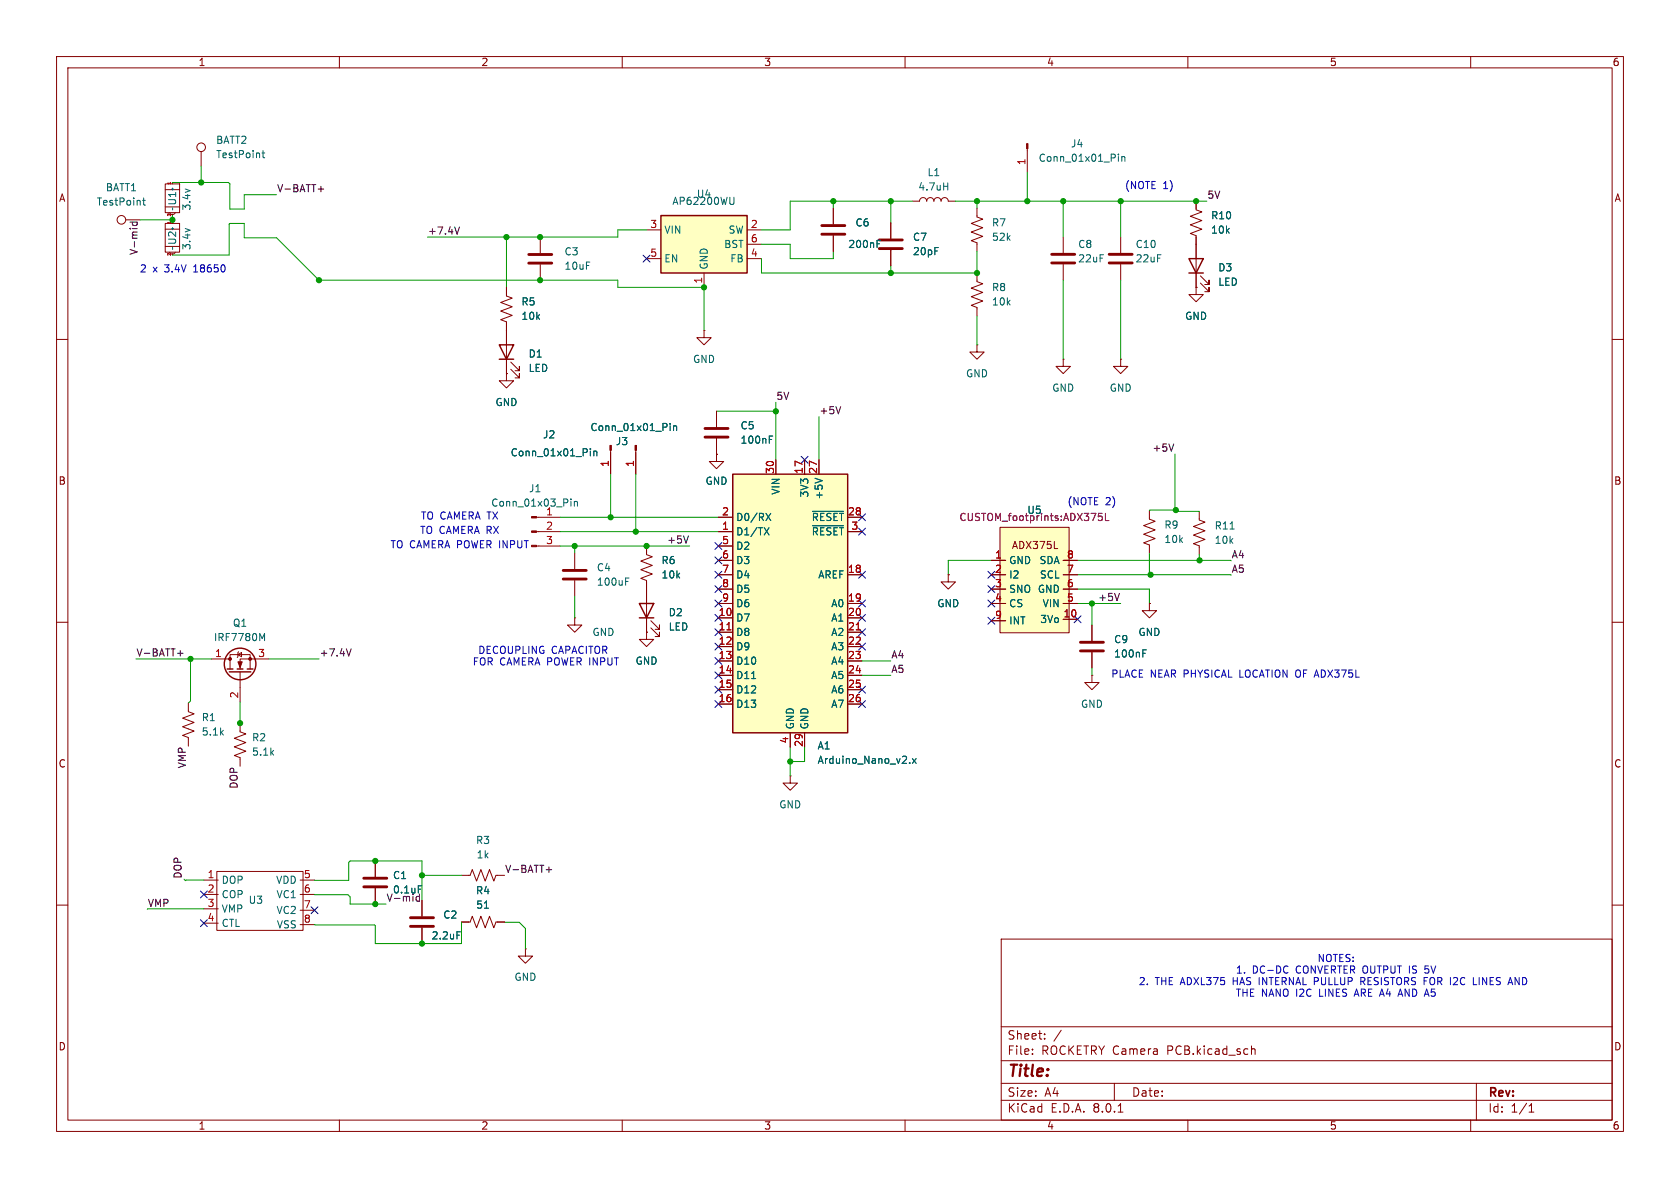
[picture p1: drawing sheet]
<svg xmlns="http://www.w3.org/2000/svg" width="297mm" height="210mm" viewBox="0 0 297 210" stroke-linecap="round" stroke-linejoin="round" font-family="sans-serif">
<g fill="none" stroke="#840000" stroke-width=".18">
<path d="M10 10h277v190h-277zM12 12h273v186h-273zM60 10v2M110 10v2M160 10v2M210 10v2M260 10v2M211.5 35.6v1.5l1 .4-2.1 .7 2.1 .8-2.1 .8 2.1 .7-2.1 .8 1.1 .4v9.1M10 60h2M188 41.9v2.8M188 46.7v2.8M211.5 50.8v1.3h1.2l-1.2 1.2-1.3-1.2h1.3"/>
<path d="M211.5 50.8h.1M212.2 50l1.5 1.6v-.8v.8h-.7M212.2 48.8l1.5 1.5v-.8v.8h-.7M285 60h2M10 110h2M285 110h2M10 160h2M66.3 152.2v2.8M66.3 157v2.8M285 160h2M177 166h108v32h-108zM60 198v2"/>
<path d="M110 198v2M160 198v2M177 194.5h108M177 191.5h108M177 187.5h108M177 181.5h108M182.5 186.3v.1M182.5 185.5v.1M184.7 183.6v.1M184.7 182.8v.1M187.6 182.1l-1.3 2M197 191.5v3"/>
<path d="M197.7 196.6h.8M210 198v2M221.2 184.9v1.5M221.2 185.5l.3-.1 .3 .1 .1 .9M260 198v2M261 191.5v6.5M270.3 196.6h.9M270.3 195.5l.4-.4v1.5"/>
</g>
<path d="M185.9 46.5h4.1M185.9 45h4.1M64.3 156.8h4.1M64.3 155.2h4.1" fill="none" stroke="#840000" stroke-width=".51"/>
<path d="M74 156.6h.6" fill="none" stroke="#006464" stroke-width=".18"/>
<path d="M210.2 45.7h2.5l-1.2 2.6zM210.2 48.3h2.5" fill="none" stroke="#840000" stroke-width=".25"/>
<path d="M176.8 93.2h12.2v18.7h-12.2z" fill="#ffffc2"/>
<g fill="none" stroke="#840000" stroke-width=".18">
<path d="M147.3 36.8v2.8M157.5 39.4v2.8M161.3 35.6h1.3a.64 .64 0 0 1 .6-.7 .64 .64 0 0 1 .6 .7 .64 .64 0 0 1 .7-.7 .64 .64 0 0 1 .6 .7 .64 .64 0 0 1 .6-.7 .64 .64 0 0 1 .7 .7 .64 .64 0 0 1 .6-.7 .64 .64 0 0 1 .6 .7h1.3M147.3 41.7v2.8M157.5 44.2v2.8M172.7 48.3v1.5l1 .4-2 .7 2 .8-2 .8 2 .7-2 .8 1 .4v1.5M107.9 79.6v4.2M112.4 79.6v4.2M126.7 72.7v2.8M126.7 77.5v2.8M172.7 61v1.2h1.3l-1.3 1.3-1.3-1.3h1.3M172.7 61h.1"/>
<path d="M188 63.5v1.3h1.2l-1.2 1.2-1.3-1.2h1.3M188 63.5h.1M198.1 63.5v1.3h1.3l-1.3 1.2-1.3-1.2h1.3M198.1 63.5h.1M94.8 96.5h4.3M94.8 94h4.3M94.8 91.4h4.3M126.7 80.3v1.3h1.2l-1.2 1.3-1.3-1.3h1.3M126.7 80.3h.1M175.3 99.1h2.5M176.8 93.2h12.2v18.7h-12.2zM186.4 97h.6"/>
<path d="M188 99.1h2.5M203.2 90.2v1.6l1 .4-2 .7 2 .8-2 .7 2 .8-2 .8 1 .3v1.6M212 90.4v1.5l1 .4-2 .8 2 .7-2 .8 2 .8-2 .7 1 .4v1.5M101.6 109.2v1.3h1.3l-1.3 1.3-1.3-1.3h1.3M101.6 109.2h.1M167.6 101.6v1.3h1.3l-1.3 1.2-1.2-1.2h1.2M167.6 101.6h.1M175.3 101.6h2.5M175.3 104.1h2.5M175.3 106.7h2.5M175.3 109.7h2.5M188 101.6h2.5"/>
<path d="M188 104.1h2.5M188 106.7h2.5M188 109.5h2.5M193 110.5v2.8M193 115.3v2.8M203.2 106.7v1.3h1.3l-1.3 1.2-1.3-1.2h1.3M203.2 106.7h.1M139.7 137.2v1.2h1.3l-1.3 1.3-1.3-1.3h1.3M139.7 137.2h.1M74.6 159.2v2.8M81.6 154.7h1.5l.4-1 .8 2.1 .7-2.1 .8 2.1 .7-2.1 .8 2.1 .4-1.1h1.5M74.6 164v2.8"/>
<path d="M81.6 163h1.5l.4-1 .8 2 .7-2 .8 2 .7-2 .8 2 .4-1h1.5M92.9 167.7v1.3h1.3l-1.3 1.3-1.3-1.3h1.3M92.9 167.7h.1"/>
</g>
<path d="M194.8 90.7h-.6v.7l.1-.2 .5 .1 .1 .2-.1 .4-.2 .1-.4-.1M195.4 90.7v1.3h.6" fill="none" stroke="#840084" stroke-width=".18"/>
<g fill="#840000" stroke="#840000" stroke-width=".18">
<path d="M112.3 78.7h.2v.9h-.2z"/>
<path d="M94 96.4h.8v.2h-.8z"/>
<path d="M94 93.9h.8v.2h-.8z"/>
<path d="M94 91.3h.8v.3h-.8z"/>
<path d="M107.8 78.7h.3v.9h-.3z"/>
</g>
<g fill="none" stroke="#006464" stroke-width=".18">
<path d="M166.8 32.9h.7M167.5 32.3v1.3M155.1 43.1h.4M155.1 42.5h.6M104.4 79.3v.1M104.4 79.7v.9M105 79.7v.9M105 79.9l.2-.2 .3 .1v.8M118.5 74.8v.2M118.5 75.3v.8M119.1 75.3v.8M119.1 75.4l.2-.1h.3v.8"/>
<path d="M136 77.7h.4M136 77.1h.6M100.9 88.2v.1M100.9 88.6v.9M101.5 88.6v.9M101.5 88.8l.2-.2 .3 .1 .1 .8M217.5 93.5h.7M202 115.5h.5M202 114.9h.6M80.8 164.7h.6M85.6 160.5h.8"/>
</g>
<path d="M145.3 39.9h4.1M145.3 41.4h4.1M155.4 43.9h4.1M155.4 42.4h4.1M124.6 75.7h4.1M124.6 77.3h4.1M191 115.1h4.1M191 113.5h4.1M72.6 163.8h4M72.6 162.2h4" fill="none" stroke="#840000" stroke-width=".51"/>
<path d="M116.8 38.1h15.3v10.2h-15.3z" fill="#ffffc2"/>
<path d="M116.8 38.1h15.3v10.2h-15.3z" fill="none" stroke="#840000" stroke-width=".25"/>
<g fill="none" stroke="#840000" stroke-width=".18">
<path d="M35.6 26.8v2.5M181.6 26.3v4.2M89.5 50.8v1.5l1.1 .4-2.1 .8 2.1 .7-2.1 .8 2.1 .8-2.1 .7 1 .4v1.5M114.3 40.6h2.5M114.3 45.7h2.5M124.5 58.4v1.3h1.2l-1.2 1.3-1.3-1.3h1.3M124.5 58.4h.1M124.5 48.3v2.5M132.1 40.6h2.5M132.1 45.7h2.5M132.1 43.2h2.5M89.5 66v1.3h1.3l-1.3 1.3-1.2-1.3h1.2"/>
<path d="M89.5 66h.1M114.3 96.5v1.5l1 .4-2 .8 2 .7-2 .8 2 .8-2 .7 1 .4v1.5"/>
<circle cx="35.6" cy="26" r=".76"/>
</g>
<path d="M46.3 27h.5M46.5 26.6v1.1l.3 .2M129.8 34.9v1l-.2 .2h-.3M197.7 27.2v.2M197.7 27.7v.8M198.3 27.7v.8M198.3 27.8l.2-.1h.3l.1 .8" fill="none" stroke="#006464" stroke-width=".18"/>
<path d="M181.5 25.4h.2v.9h-.2z" fill="#840000" stroke="#840000" stroke-width=".18"/>
<path d="M129.5 83.8h20.4v45.7h-20.4z" fill="#ffffc2"/>
<g fill="none" stroke="#840000" stroke-width=".25">
<path d="M88.3 61h2.5l-1.3 2.5zM88.3 63.5h2.5M129.5 83.8h20.4v45.7h-20.4zM40.2 118.3h1M40.5 118.8h3.8M41.9 118.3h1.1M43.7 118.3h1M113 106.7h2.6l-1.3 2.5zM113 109.2h2.6"/>
<circle cx="42.4" cy="117.4" r="2.79"/>
</g>
<g fill="none" stroke="#840000" stroke-width=".18">
<path d="M22.2 38.9h2.6M29.2 32.5h2.5v5.1h-2.5zM29.2 39.5h2.5v5.1h-2.5zM29.2 33.5h2.5M29.2 36.6h2.5M30 37.6l.5 .3 .3-.1 .2-.2M30.5 32.3v.2M30.5 37.8v.3M30.5 39.2v.3M147.3 36.8v2.8M157.5 39.4v2.8M172.7 36.8v1.6l1 .3-2 .8 2 .8-2 .7 2 .8-2 .7 1 .4v1.6"/>
<path d="M211.5 35.6v1.2M29.2 40.5h2.5M29.2 43.6h2.5M30 44.6l.5 .3 .3-.1 .2-.2M30.5 44.8v.3M89.5 50.8v1.3M89.5 57.2v8.8M95.5 41.9v2.8M95.5 46.8v2.8M147.3 41.7v2.8M157.5 44.2v2.8M198.1 41.9v2.8"/>
<path d="M198.1 46.7v2.8M211.5 50.8h.1M211.5 41.9v3.8M211.5 48.3v2.5M89.5 66h.1M90.3 65.3l1.5 1.5v-.8v.8h-.7M90.3 64l1.5 1.5v-.7v.7h-.7M126.7 72.7v2.8M126.7 77.5v2.8M101.6 97.8v2.8M107.9 80v3.8M112.4 80v3.8"/>
<path d="M114.3 96.5v1.3M126.7 80.3h.1M127 94h2.5M127 91.4h2.5M127 96.5h2.5M127 99.1h2.5M137.2 81.3v2.5M142.2 81.3v2.5M144.8 81.3v2.5M149.9 94h2.5M149.9 91.4h2.5M175.3 99.1h2.5"/>
<path d="M188 99.1h2.5M37.4 116.5h3.3M40.7 118.3v-2.6h3.5v2.6M42.1 115.7l.6-.4v.8zM42.2 115.2l-.1 .1v.8l-.2 .1M42.4 118.8v5.3M47.5 116.5h-5.1v1.8M101.6 102.6v2.8M114.3 111.8v1.2h1.3l-1.3 1.3-1.3-1.3h1.3M114.3 111.8h.1M114.3 102.9v8.9M115.1 111l1.5 1.5v-.7v.7h-.8"/>
<path d="M115.1 109.7l1.5 1.6v-.8v.8h-.8M127 109.2h2.5M127 111.8h2.5M127 114.3h2.5M127 116.8h2.5M127 119.4h2.5M127 101.6h2.5M127 106.7h2.5M127 104.1h2.5M149.9 109.2h2.5M149.9 111.8h2.5M149.9 114.3h2.5"/>
<path d="M149.9 116.8h2.5M149.9 119.4h2.5M149.9 101.6h2.5M149.9 106.7h2.5M167.6 101.6h.1M175.3 101.6h2.5M175.3 106.7h2.5M175.3 104.1h2.5M175.3 109.7h2.5M188 101.6h2.5M188 106.7h2.5M188 104.1h2.5"/>
<path d="M188 109.5h2.5M193 119.4v1.3h1.3l-1.3 1.2-1.2-1.2h1.2M193 119.4h.1M193 110.5v2.8M193 115.3v2.8M203.2 106.7h.1M33.3 124.3v1.5l1 .4-2 .7 2 .8-2 .8 2 .7-2 .8 1 .4v1.5M42.4 127.8v1.6l1.1 .3-2.1 .8 2.1 .8-2.1 .7 2.1 .8-2.1 .8 1 .3v1.6M127 121.9h2.5M127 124.5h2.5M139.7 129.5v2.6M142.2 129.5v2.6"/>
<path d="M149.9 121.9h2.5M149.9 124.5h2.5M36 155.6h2.6M36 158.1h2.6M38.3 154.1h15.3v10.4h-15.3zM53.1 155.6h2.5M53.1 158.1h2.5M66.3 152.2v2.8M66.3 157v2.8M74.6 159.2v2.8M36 160.7h2.6M36 163.2h2.6"/>
<path d="M53.1 160.9h2.5M53.1 163.4h2.5M74.6 164v2.8M81.6 163h1.3M87.9 163h1.3"/>
<circle cx="21.5" cy="38.9" r=".76"/>
</g>
<g fill="none" stroke="#006464" stroke-width=".18">
<path d="M25.2 35.4h.5M25.4 35v1.1l.3 .2M30.3 33.4h.4M30.5 33.2v.4M30.5 36.7v.4M30.3 40.4h.4M30.5 40.2v.4M30.5 43.7v.4M155.1 43.1h.4M155.1 42.5h.6M104.4 79.3v.1M104.4 79.7v.9"/>
<path d="M105 79.7v.9M105 79.9l.2-.2 .3 .1v.8M118.5 74.8v.2M118.5 75.3v.8M119.1 75.3v.8M119.1 75.4l.2-.1h.3v.8M136 77.7h.4M136 77.1h.6M135.1 93.3l.9 1.3M135.4 90.7l.9 1.3M136 93.3l-.9 1.3M136.3 90.7l-.9 1.3"/>
<path d="M143.6 90.4h5.5M143.6 92.9h5.5M144.1 84.5l1.3 .5M46.3 112.9l.5-.9v1.3M110.6 102.8h.4M110.6 102.2h.6M132.9 120h.7M202 115.5h.5M202 114.9h.6M160.8 134.8v.1M161.3 134.1l.7 .8M162 134.1l-.7 .8"/>
<path d="M74 156.6h.6M80.8 164.7h.6M85.6 160.5h.8"/>
</g>
<path d="M30.2 32.2v.3M30.2 39.2v.3M128.5 111.3h.7M151.4 111.3h.7" fill="none" stroke="#a90000" stroke-width=".18"/>
<path d="M93.5 46.5h4M93.5 45h4M196.1 46.5h4.1M196.1 45h4.1M99.6 102.4h4M99.6 100.8h4" fill="none" stroke="#840000" stroke-width=".51"/>
<g fill="#840000" stroke="#840000" stroke-width=".18">
<path d="M42.1 117h.7l-.4 1z"/>
<circle cx="44.2" cy="116.5" r=".25"/>
<circle cx="40.7" cy="116.5" r=".25"/>
</g>
<g fill="none" stroke="#0f0f0f" stroke-width=".18">
<path d="M23 39.3h1.3M23.5 39.3l-.1 .3 .2 .3 .6-.2v-.4M56.3 33.4h.9M81.2 40.1l-.4 1.3M148.6 71.9l-.4 1.2M207.5 78.5l-.4 1.3M121.7 94.7l-.4 1.3M31.4 115.5h1M62.1 114.7l-.4 1.3M197.9 104.9l-.4 1.3M73.6 158.7l.1 .5h.5M74.2 158v1.3"/>
<path d="M96.6 153.7h.9"/>
</g>
<path d="M227.5 170.8l.2 .1M227.7 171.9l-.2 .1M240.6 172.8v1.3M240.6 173.5h.5M240.9 173.5l.4 .6M247.3 175.8h.6M247.6 174.8l-.5 1.3M251.9 171.9l.2 .1M252.5 170.8h-.6v.6l.2-.2M260.5 174.1h.6" fill="none" stroke="#0000c2" stroke-width=".18"/>
<g fill="none" stroke="#009600" stroke-width=".18">
<path d="M24.8 38.9h5.7M30.5 38.1v1.1M30.5 32.3h9.9l.2 .2v4.5h2.6v-2.6h5.7M35.6 29.3v3M35.6 32.3h.1M147.3 35.6v1.2M157.5 35.6v3.8M161.3 35.6h-21.6v5h-5.1M168.9 35.6h44.5M172.7 35.6v1.2M181.6 30.5v5.1M188 35.6v6.3"/>
<path d="M198.1 35.6v6.3M30.5 45.1h10v-5.5l.1-.1h2.6v2.5h5.7l7.5 7.5M56.4 49.5h52.8v1.3h15.3v7.6M89.5 41.9v8.9M95.5 41.9h.1M95.5 49.5v.1M114.3 40.6h-5.1v1.3h-33.6M134.6 43.2h5.1v2.5h7.6v-1.2M157.5 47v1.3M172.7 44.5v3.8h-38.1v-2.6M172.7 55.9v5.1M188 49.5v14"/>
<path d="M198.1 49.5v14M126.7 72.7h10.4M137.1 72.7h.1M137.2 71.1v10.2M144.8 73.7v7.6M99.1 91.4h27.9M99.1 94h27.9M99.1 96.5h22.8M101.6 96.5v1.3M107.9 83.8v7.6M112.4 83.8v10.2M175.3 99.1h-7.7v2.5"/>
<path d="M190.5 99.1h27.1M203.2 97.9v3.5l.2 .2M207.7 80.3v9.7l.4 .4h3.9M207.9 90.2h-4.7M212 98l.1 1.1M24 116.5h13.4M33.7 116.5v7.4l-.4 .4M47.5 116.5h8.9M101.6 105.4v3.8M152.4 119.4h5.1M152.4 116.8h5.1M190.5 106.7h7.6"/>
<path d="M190.5 104.1h12.7v2.6M190.5 101.6h27.1M193 106.7v3.8M193 118.1v1.3M42.4 124.1v3.8M139.7 132.1v5.1M142.2 132.1v2.5h-2.5M36 155.6h-3.1l-.1 .1M55.6 155.6h6v-3.1l.3-.3h12.7v7M55.6 158.1l5.9 .1 .4 .3v1.3h6.3M74.6 154.7h7M26.1 160.7h9.9"/>
<path d="M81.6 163v3.8h-15.3v-3.2l-.1-.1-10.6-.1M89.2 163h2.6l1.1 1.1v3.6"/>
</g>
<g fill="none" stroke="#000084" stroke-width=".18">
<path d="M113.7 45.1l1.2 1.2M114.9 45.1l-1.2 1.2M126.4 98.5l1.2 1.2M126.4 95.9l1.2 1.2M127.6 95.9l-1.2 1.2M127.6 98.5l-1.2 1.2M141.6 80.7l1.2 1.2M142.8 80.7l-1.2 1.2M151.8 90.8l1.2 1.2M151.8 93.4l1.2 1.2M153 90.8l-1.2 1.2M153 93.4l-1.2 1.2"/>
<path d="M126.4 108.6l1.2 1.2M126.4 116.2l1.2 1.2M126.4 118.8l1.2 1.2M126.4 106.1l1.2 1.2M126.4 101l1.2 1.2M126.4 113.7l1.2 1.2M126.4 111.2l1.2 1.2M126.4 103.5l1.2 1.2M127.6 108.6l-1.2 1.2M127.6 116.2l-1.2 1.2M127.6 118.8l-1.2 1.2M127.6 106.1l-1.2 1.2"/>
<path d="M127.6 101l-1.2 1.2M127.6 113.7l-1.2 1.2M127.6 111.2l-1.2 1.2M127.6 103.5l-1.2 1.2M151.8 101l1.2 1.2M151.8 113.7l1.2 1.2M151.8 106.1l1.2 1.2M151.8 108.6l1.2 1.2M151.8 111.2l1.2 1.2M153 101l-1.2 1.2M153 113.7l-1.2 1.2M153 106.1l-1.2 1.2"/>
<path d="M153 108.6l-1.2 1.2M153 111.2l-1.2 1.2M174.7 109.1l1.2 1.2M174.7 101l1.2 1.2M174.7 106.1l1.2 1.2M174.7 103.5l1.2 1.2M175.9 101l-1.2 1.2M175.9 109.1l-1.2 1.2M175.9 106.1l-1.2 1.2M175.9 103.5l-1.2 1.2M189.9 108.9l1.2 1.2M191.1 108.9l-1.2 1.2"/>
<path d="M126.4 123.9l1.2 1.2M126.4 121.3l1.2 1.2M127.6 123.9l-1.2 1.2M127.6 121.3l-1.2 1.2M151.8 123.9l1.2 1.2M151.8 121.3l1.2 1.2M153 123.9l-1.2 1.2M153 121.3l-1.2 1.2M35.4 157.5l1.3 1.2M36.7 157.5l-1.3 1.2M35.4 162.6l1.3 1.2M36.7 162.6l-1.3 1.2"/>
<path d="M55 160.3l1.2 1.2M56.2 160.3l-1.2 1.2"/>
</g>
<path d="M194.8 90.7h-.6v.7l.1-.2 .5 .1 .1 .2-.1 .4-.2 .1-.4-.1M195.4 90.7v1.3h.6" fill="none" stroke="#840084" stroke-width=".18"/>
<g fill="#009600" stroke="#009600" stroke-width=".18">
<circle cx="211.5" cy="35.6" r=".46"/>
<circle cx="157.5" cy="35.6" r=".46"/>
<circle cx="157.5" cy="48.3" r=".46"/>
<circle cx="172.7" cy="48.3" r=".46"/>
<circle cx="147.3" cy="35.6" r=".46"/>
<circle cx="188" cy="35.6" r=".46"/>
<circle cx="181.6" cy="35.6" r=".46"/>
<circle cx="172.7" cy="35.6" r=".46"/>
<circle cx="198.1" cy="35.6" r=".46"/>
<circle cx="74.6" cy="154.7" r=".46"/>
<circle cx="66.3" cy="152.2" r=".46"/>
<circle cx="74.6" cy="166.8" r=".46"/>
<circle cx="139.7" cy="134.6" r=".46"/>
<circle cx="114.3" cy="96.5" r=".46"/>
<circle cx="112.4" cy="94" r=".46"/>
<circle cx="107.9" cy="91.4" r=".46"/>
<circle cx="101.6" cy="96.5" r=".46"/>
<circle cx="193" cy="106.7" r=".46"/>
<circle cx="207.9" cy="90.2" r=".46"/>
<circle cx="30.5" cy="38.9" r=".46"/>
<circle cx="95.5" cy="49.5" r=".46"/>
<circle cx="56.4" cy="49.5" r=".46"/>
<circle cx="35.6" cy="32.3" r=".46"/>
<circle cx="89.5" cy="41.9" r=".46"/>
<circle cx="33.7" cy="116.5" r=".46"/>
<circle cx="66.3" cy="159.8" r=".46"/>
<circle cx="42.4" cy="127.8" r=".46"/>
<circle cx="212.1" cy="99.1" r=".46"/>
<circle cx="203.4" cy="101.6" r=".46"/>
<circle cx="137.2" cy="72.7" r=".46"/>
<circle cx="124.5" cy="50.8" r=".46"/>
<circle cx="95.5" cy="41.9" r=".46"/>
</g>
<text font-size="2.8" fill="#840000" x="178" y="190.9">Title:</text>
<g font-size="2.1" fill="#840000">
<text x="178" y="184">Sheet:</text>
<text x="178" y="186.7">File:</text>
<text x="184.1" y="186.7">ROCKETRY Camera</text>
<text x="206.5" y="186.7">PCB.kicad_sch</text>
<text x="178" y="196.9">KiCad</text>
<text x="178" y="194.1">Size:</text>
<text x="184.7" y="194.1">A4</text>
<text x="185.7" y="196.9">E.D.A.</text>
<text x="193.3" y="196.9">8.0.1</text>
<text x="200" y="194.1">Date:</text>
<text x="263" y="194.3">Rev:</text>
<text x="263" y="196.9">Id:</text>
<text x="267.1" y="196.9">1/1</text>
</g>
<g font-size="1.8" fill="#840000">
<text x="35" y="11.9">1</text>
<text x="85" y="11.9">2</text>
<text x="135" y="11.9">3</text>
<text x="185" y="11.9">4</text>
<text x="235" y="11.9">5</text>
<text x="285" y="11.9">6</text>
<text x="10.3" y="35.9">A</text>
<text x="285.3" y="35.9">A</text>
<text x="10.3" y="85.9">B</text>
<text x="285.3" y="85.9">B</text>
<text x="178.8" y="97.3">ADX375L</text>
<text x="10.3" y="135.9">C</text>
<text x="285.3" y="135.9">C</text>
<text x="10.3" y="185.9">D</text>
<text x="285.3" y="185.9">D</text>
<text x="35" y="199.9">1</text>
<text x="85" y="199.9">2</text>
<text x="135" y="199.9">3</text>
<text x="185" y="199.9">4</text>
<text x="235" y="199.9">5</text>
<text x="285" y="199.9">6</text>
</g>
<g font-size="1.8" fill="#006464">
<text x="38.1" y="25.6">BATT2</text>
<text x="38.1" y="28.2">TestPoint</text>
<text x="183.5" y="28.8">Conn_01x01_Pin</text>
<text x="189.2" y="26.3">J4</text>
<text x="18.6" y="34">BATT1</text>
<text x="123.1" y="35.2">U4</text>
<text x="162.2" y="33.9">4.7uH</text>
<text x="163.9" y="31.3">L1</text>
<text x="17" y="36.6">TestPoint</text>
<text x="31.3" y="36.4" transform="rotate(-90 31.3 36.4)">U1</text>
<text x="33.9" y="37.3" transform="rotate(-90 33.9 37.3)">3.4v</text>
<text x="117.3" y="41.5">VIN</text>
<text x="118.8" y="36.4">AP62200WU</text>
<text x="128.7" y="41.5">SW</text>
<text x="151.1" y="40.2">C6</text>
<text x="175.3" y="40.2">R7</text>
<text x="214" y="41.5">10k</text>
<text x="214" y="39">R10</text>
<text x="31.3" y="43.4" transform="rotate(-90 31.3 43.4)">U2</text>
<text x="33.9" y="44.3" transform="rotate(-90 33.9 44.3)">3.4v</text>
<text x="99.7" y="45.3">C3</text>
<text x="99.7" y="47.9">10uF</text>
<text x="117.3" y="46.6">EN</text>
<text x="125.3" y="47.8" transform="rotate(-90 125.3 47.8)">GND</text>
<text x="127.9" y="44">BST</text>
<text x="129" y="46.6">FB</text>
<text x="149.9" y="44">200nF</text>
<text x="161.3" y="42.8">C7</text>
<text x="161.3" y="45.3">20pF</text>
<text x="175.3" y="42.8">52k</text>
<text x="190.5" y="44">C8</text>
<text x="190.5" y="46.6">22uF</text>
<text x="200.7" y="44">C10</text>
<text x="200.7" y="46.6">22uF</text>
<text x="175.3" y="51.7">R8</text>
<text x="215.3" y="48.2">D3</text>
<text x="215.3" y="50.7">LED</text>
<text x="92.1" y="54.2">R5</text>
<text x="92.1" y="56.7">10k</text>
<text x="175.3" y="54.2">10k</text>
<text x="209.4" y="56.7">GND</text>
<text x="93.4" y="63.4">D1</text>
<text x="93.4" y="66">LED</text>
<text x="122.4" y="64.4">GND</text>
<text x="87.5" y="72">GND</text>
<text x="170.7" y="66.9">GND</text>
<text x="185.9" y="69.4">GND</text>
<text x="196.1" y="69.4">GND</text>
<text x="95.9" y="77.7">J2</text>
<text x="104.3" y="76.4">Conn_01x01_Pin</text>
<text x="130.8" y="76.1">C5</text>
<text x="90.2" y="80.9">Conn_01x01_Pin</text>
<text x="108.8" y="78.9">J3</text>
<text x="130.8" y="78.6">100nF</text>
<text x="86.7" y="89.8">Conn_01x03_Pin</text>
<text x="93.4" y="87.2">J1</text>
<text x="124.6" y="85.9">GND</text>
<text x="138" y="87.6" transform="rotate(-90 138 87.6)">VIN</text>
<text x="143.1" y="88" transform="rotate(-90 143.1 88)">3V3</text>
<text x="145.6" y="88.4" transform="rotate(-90 145.6 88.4)">+5V</text>
<text x="96.4" y="91.2">1</text>
<text x="130" y="94.8">D1/TX</text>
<text x="130" y="92.3">D0/RX</text>
<text x="143.4" y="92.3">~{RESET}</text>
<text x="143.4" y="94.8">~{RESET}</text>
<text x="205.7" y="93.6">R9</text>
<text x="214.6" y="93.8">R11</text>
<text x="105.4" y="101.2">C4</text>
<text x="116.8" y="99.9">R6</text>
<text x="130" y="97.4">D2</text>
<text x="130" y="99.9">D3</text>
<text x="178.3" y="99.9">GND</text>
<text x="183.7" y="99.9">SDA</text>
<text x="205.7" y="96.2">10k</text>
<text x="214.6" y="96.3">10k</text>
<text x="105.4" y="103.7">100uF</text>
<text x="116.8" y="102.5">10k</text>
<text x="130" y="102.5">D4</text>
<text x="130" y="105">D5</text>
<text x="130" y="107.5">D6</text>
<text x="144.6" y="102.5">AREF</text>
<text x="146.9" y="107.5">A0</text>
<text x="165.6" y="107.5">GND</text>
<text x="178.3" y="102.5">I2</text>
<text x="178.3" y="105">SNO GND</text>
<text x="178.3" y="107.5">CS</text>
<text x="183.7" y="102.5">SCL</text>
<text x="184.2" y="107.5">VIN</text>
<text x="37.7" y="113.5">IRF7780M</text>
<text x="41.1" y="111">Q1</text>
<text x="104.6" y="112.6">GND</text>
<text x="118.1" y="109.1">D2</text>
<text x="118.1" y="111.7">LED</text>
<text x="130" y="110.1">D7</text>
<text x="130" y="112.6">D8</text>
<text x="146.9" y="110.1">A1</text>
<text x="146.9" y="112.6">A2</text>
<text x="178.3" y="110.6">INT</text>
<text x="183.8" y="110.3">3Vo</text>
<text x="196.9" y="113.9">C9</text>
<text x="201.2" y="112.6">GND</text>
<text x="112.3" y="117.7">GND</text>
<text x="130" y="115.2">D9</text>
<text x="130" y="117.7">D10</text>
<text x="146.9" y="115.2">A3</text>
<text x="146.9" y="117.7">A4</text>
<text x="196.9" y="116.4">100nF</text>
<text x="130" y="120.2">D11</text>
<text x="130" y="122.8">D12</text>
<text x="130" y="125.3">D13</text>
<text x="146.9" y="120.2">A5</text>
<text x="146.9" y="122.8">A6</text>
<text x="146.9" y="125.3">A7</text>
<text x="191" y="125.3">GND</text>
<text x="35.6" y="127.7">R1</text>
<text x="35.6" y="130.2">5.1k</text>
<text x="44.5" y="131.2">R2</text>
<text x="140.6" y="129" transform="rotate(-90 140.6 129)">GND</text>
<text x="143.1" y="129" transform="rotate(-90 143.1 129)">GND</text>
<text x="44.5" y="133.8">5.1k</text>
<text x="144.4" y="132.7">A1</text>
<text x="144.4" y="135.2">Arduino_Nano_v2.x</text>
<text x="137.7" y="143.1">GND</text>
<text x="84.1" y="149.4">R3</text>
<text x="69.4" y="155.6">C1</text>
<text x="84.2" y="151.9">1k</text>
<text x="39.1" y="156.4">DOP</text>
<text x="39.1" y="159">COP</text>
<text x="39.1" y="161.5">VMP</text>
<text x="43.9" y="160">U3</text>
<text x="48.7" y="156.4">VDD</text>
<text x="48.8" y="159">VC1</text>
<text x="48.8" y="161.8">VC2</text>
<text x="69.4" y="158.1">0.1uF</text>
<text x="84.1" y="158.3">R4</text>
<text x="84.1" y="160.8">51</text>
<text x="39.1" y="164.1">CTL</text>
<text x="48.8" y="164.3">VSS</text>
<text x="76.2" y="166.3">2.2uF</text>
<text x="78.3" y="162.6">C2</text>
<text x="90.9" y="173.6">GND</text>
</g>
<g font-size="1.8" fill="#a90000">
<text x="181.4" y="29.3" transform="rotate(-90 181.4 29.3)">1</text>
<text x="114.9" y="40.4">3</text>
<text x="132.6" y="40.4">2</text>
<text x="114.9" y="45.5">5</text>
<text x="132.6" y="45.5">4</text>
<text x="132.6" y="42.9">6</text>
<text x="124.2" y="50.2" transform="rotate(-90 124.2 50.2)">1</text>
<text x="107.7" y="82.6" transform="rotate(-90 107.7 82.6)">1</text>
<text x="112.1" y="82.6" transform="rotate(-90 112.1 82.6)">1</text>
<text x="136.9" y="83.9" transform="rotate(-90 136.9 83.9)">30</text>
<text x="142" y="83.9" transform="rotate(-90 142 83.9)">17</text>
<text x="144.5" y="83.9" transform="rotate(-90 144.5 83.9)">27</text>
<text x="96.4" y="93.7">2</text>
<text x="127.6" y="93.7">1</text>
<text x="127.6" y="91.2">2</text>
<text x="149.8" y="91.2">28</text>
<text x="150.4" y="93.7">3</text>
<text x="96.4" y="96.3">3</text>
<text x="127.6" y="96.3">5</text>
<text x="127.6" y="98.8">6</text>
<text x="127.6" y="101.3">7</text>
<text x="149.8" y="101.3">18</text>
<text x="175.8" y="98.8">1</text>
<text x="175.8" y="101.3">2</text>
<text x="188.5" y="101.3">7</text>
<text x="188.5" y="98.8">8</text>
<text x="127.6" y="103.9">8</text>
<text x="127.6" y="106.4">9</text>
<text x="149.8" y="106.4">19</text>
<text x="175.8" y="103.9">3</text>
<text x="175.8" y="106.4">4</text>
<text x="188.5" y="106.4">5</text>
<text x="188.5" y="103.9">6</text>
<text x="127" y="109">10</text>
<text x="127" y="111.5">11</text>
<text x="149.8" y="109">20</text>
<text x="149.8" y="111.5">21</text>
<text x="175.8" y="109.5">9</text>
<text x="187.9" y="109.2">10</text>
<text x="37.9" y="116.2">1</text>
<text x="45.5" y="116.2">3</text>
<text x="127" y="114">12</text>
<text x="127" y="116.6">13</text>
<text x="127" y="119.1">14</text>
<text x="149.8" y="114">22</text>
<text x="149.8" y="116.6">23</text>
<text x="149.8" y="119.1">24</text>
<text x="42.2" y="123.5" transform="rotate(-90 42.2 123.5)">2</text>
<text x="127" y="121.7">15</text>
<text x="127" y="124.2">16</text>
<text x="149.8" y="121.7">25</text>
<text x="149.8" y="124.2">26</text>
<text x="139.4" y="131.5" transform="rotate(-90 139.4 131.5)">4</text>
<text x="142" y="132.1" transform="rotate(-90 142 132.1)">29</text>
<text x="36.6" y="155.3">1</text>
<text x="53.6" y="155.3">5</text>
<text x="36.6" y="157.9">2</text>
<text x="36.6" y="160.4">3</text>
<text x="53.6" y="157.9">6</text>
<text x="53.6" y="160.7">7</text>
<text x="36.6" y="162.9">4</text>
<text x="53.6" y="163.2">8</text>
</g>
<g font-size="1.8" fill="#0f0f0f">
<text x="48.9" y="34.1">V-BATT+</text>
<text x="213.4" y="35.2">5V</text>
<text x="75.6" y="41.6">+7.4V</text>
<text x="24.4" y="45.2" transform="rotate(-90 24.4 45.2)">V-mid</text>
<text x="137.2" y="70.8">5V</text>
<text x="144.8" y="73.3">+5V</text>
<text x="203.6" y="79.9">+5V</text>
<text x="117.8" y="96.2">+5V</text>
<text x="194" y="106.3">+5V</text>
<text x="24" y="116.1">V-BATT+</text>
<text x="56.4" y="116.1">+7.4V</text>
<text x="157.5" y="119">A5</text>
<text x="157.5" y="116.5">A4</text>
<text x="33" y="135.9" transform="rotate(-90 33 135.9)">VMP</text>
<text x="42.1" y="139.5" transform="rotate(-90 42.1 139.5)">DOP</text>
<text x="89.2" y="154.4">V-BATT+</text>
<text x="68.2" y="159.5">V-mid</text>
</g>
<g font-size="1.8" fill="#0000c2">
<text x="198.8" y="33.6">(NOTE</text>
<text x="205.6" y="33.6">1)</text>
<text x="24.6" y="48.4">2</text>
<text x="27" y="48.4">x</text>
<text x="29.2" y="48.4">3.4V</text>
<text x="34.5" y="48.4">18650</text>
<text x="188.6" y="89.5">(NOTE</text>
<text x="195.4" y="89.5">2)</text>
<text x="74.2" y="94.6">TO CAMERA RX</text>
<text x="74.3" y="92.1">TO CAMERA TX</text>
<text x="68.9" y="97.1">TO CAMERA POWER INPUT</text>
<text x="83.5" y="117.8">FOR CAMERA POWER INPUT</text>
<text x="84.4" y="115.8">DECOUPLING</text>
<text x="97.5" y="115.8">CAPACITOR</text>
<text x="196.4" y="120">PLACE NEAR PHYSICAL</text>
<text x="219.4" y="120">LOCATION OF ADX375L</text>
<text x="218.4" y="172.3">1.</text>
<text x="221.4" y="172.3">DC-DC</text>
<text x="229.2" y="172.3">CONVERTER OUTPUT IS</text>
<text x="232.8" y="170.3">NOTES:</text>
<text x="252.6" y="172.3">5V</text>
<text x="201.2" y="174.4">2.</text>
<text x="204.2" y="174.4">THE ADXL375</text>
<text x="218.2" y="174.4">HAS INTERNAL PULLUP</text>
<text x="218.4" y="176.4">THE NANO I2C</text>
<text x="233.5" y="176.4">LINES</text>
<text x="240" y="176.4">ARE A4</text>
<text x="241.4" y="174.4">RESISTORS FOR I2C</text>
<text x="248.1" y="176.4">AND A5</text>
<text x="261.9" y="174.4">LINES</text>
<text x="268.4" y="174.4">AND</text>
</g>
<g font-size="1.8" fill="#840084">
<text x="169.5" y="92.3">CUSTOM_footprints:ADX375L</text>
<text x="181.5" y="91">U5</text>
</g>
<g font-size="1.8" fill="#009600">
<text x="217.7" y="98.8">A4</text>
<text x="217.7" y="101.3">A5</text>
<text x="32.2" y="155.4" transform="rotate(-90 32.2 155.4)">DOP</text>
<text x="26" y="160.4">VMP</text>
</g>
<g font-size=".7" fill="#a90000">
<text x="30.2" y="32.8" transform="rotate(-90 30.2 32.8)">1</text>
<text x="30.2" y="39.8" transform="rotate(-90 30.2 39.8)">1</text>
<text x="30.2" y="38.4" transform="rotate(-90 30.2 38.4)">2</text>
<text x="30.2" y="45.4" transform="rotate(-90 30.2 45.4)">2</text>
</g>
</svg>
